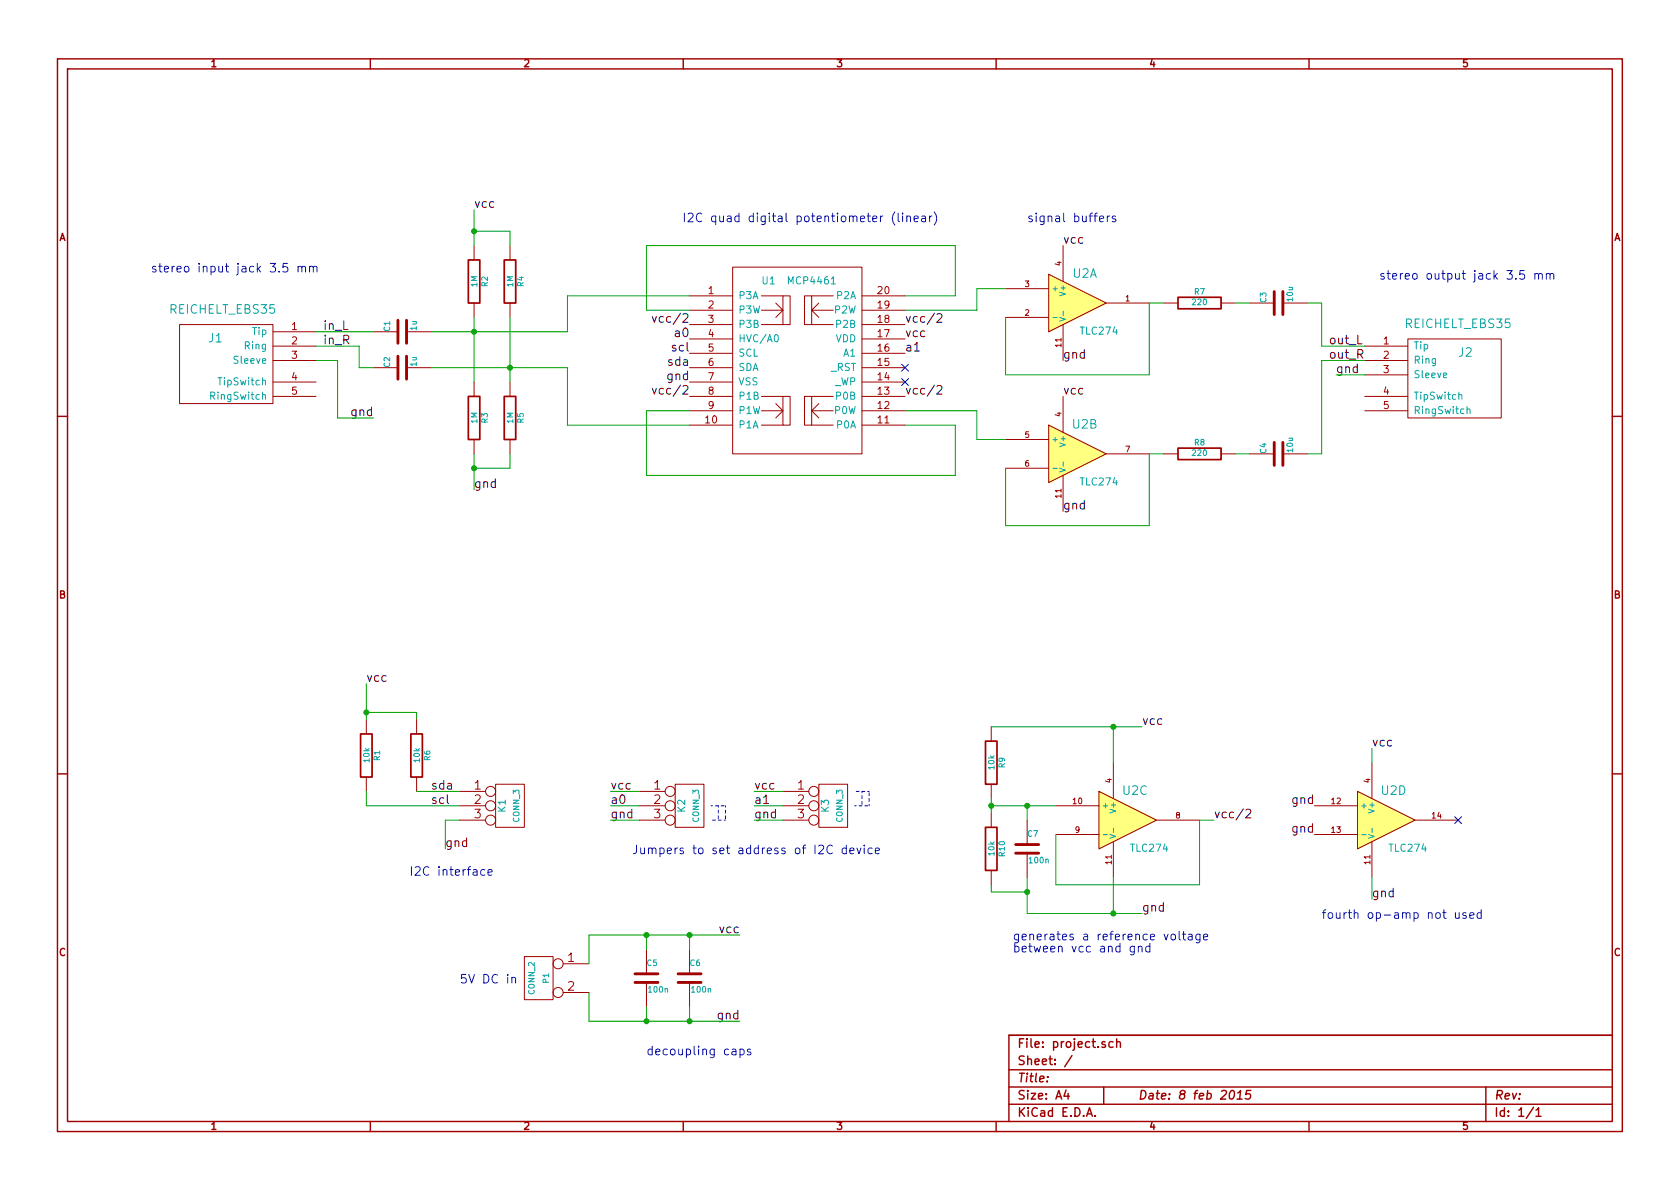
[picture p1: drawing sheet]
<svg xmlns="http://www.w3.org/2000/svg" width="297mm" height="210mm" viewBox="0 0 297 210" stroke-linecap="round" stroke-linejoin="round" font-family="sans-serif">
<g fill="none" stroke="#a00000" stroke-width=".25">
<path d="M10.2 10.4h276.6v189.7h-276.6zM11.9 12.2h273.2v186.1h-273.2zM65.5 10.4v1.8M120.8 10.4v1.8M176.1 10.4v1.8M231.4 10.4v1.8M10.2 73.6h1.7M285.1 73.6h1.7M10.2 136.8h1.7M285.1 136.8h1.7M65.5 198.3v1.8M120.8 198.3v1.8"/>
<path d="M176.1 198.3v1.8M178.4 189.2h106.7M178.4 195.3h106.7M178.4 192.2h106.7M185.2 190.4v.1M188.5 192.8l-.4 1h1M188.8 193.3v1.1M189.5 186.7l-1.3 1.9M192.1 197.4l.5-1.5 .5 1.5M192.3 197h.7M193.6 197.3v.1M195.1 192.2v3.1"/>
<path d="M195.4 184.3l-.4-.1-.2 .2 .1 .2 .5 .2v.3h-.6M196.8 184.3a.48 .48 0 0 0-.7 0v.8l.3 .1 .4-.1M197.4 184.3h.1a.36 .36 0 0 1 .6 .1v.8M197.4 183.7v1.5M217.6 193l.4-.2a.88 .88 0 0 1-.3 1.6l-.3-.3a1.19 1.19 0 0 1 .2-1.1zM218.7 194.4h.9M218.8 193.3l.6-.5-.2 1.6M221.2 192.8h-.8l-.1 .8 .2-.2 .5 .1 .1 .2-.1 .5-.2 .2-.6-.2M231.4 198.3v1.8M262.7 192.2v6.1M271.1 195.8l-1.3 2M271.6 196.3l.4-.4v1.5"/>
<path d="M271.6 197.4h.9M285.1 183.1h-106.7v15.2"/>
</g>
<g fill="none" stroke="#a00000" stroke-width=".18">
<path d="M31.7 57.4h16.6v14h-16.6zM48.3 58.7h7.6M66 58.7h4.4M71.9 58.7h4.3M83.8 43.4v2.6M83.8 53.6v2.5M90.2 43.4v2.6M90.2 53.6v2.5M121.9 57.4h7.6M121.9 52.3h7.6M121.9 54.9h7.6M121.9 59.9h7.6"/>
<path d="M129.5 47.2h22.9v33.1h-22.9zM134.6 57.4h3.8M134.6 52.3h3.8M137.2 53.6l1.2 1.3h-3.8M138.4 52.3h1.3v5.1h-1.3zM138.4 54.9l-1.2 1.2M142.2 52.3h1.3v5.1h-1.3zM143.5 57.4h3.8M143.5 52.3h3.8M143.5 54.9l1.3 1.2M144.8 53.6l-1.3 1.3h3.8M152.4 57.4h7.6"/>
<path d="M152.4 52.3h7.6M152.4 54.9h7.6M152.4 59.9h7.6M177.8 56.1h7.6M177.8 51h7.6M185.4 48.5l10.2 5.1-10.2 5.1zM188 43.4v6.4M188 57.4v6.3M195.6 53.6h7.6M205.7 53.6h2.6M215.9 53.6h2.5M221 53.6h4.3"/>
<path d="M226.8 53.6h4.3M248.9 59.9h16.5v14h-16.5zM48.3 61.2h7.6M48.3 63.7h7.6M48.3 67.6h7.6M48.3 70.1h7.6M66 65h4.4M71.9 65h4.3M83.8 67.6v2.5M83.8 77.7v2.6M90.2 67.6v2.5M90.2 77.7v2.6"/>
<path d="M121.9 67.6h7.6M121.9 70.1h7.6M121.9 72.6h7.6M121.9 75.2h7.6M121.9 62.5h7.6M121.9 65h7.6M134.6 70.1h3.8M134.6 75.2h3.8M137.2 71.4l1.2 1.2h-3.8M138.4 70.1h1.3v5.1h-1.3zM138.4 72.6l-1.2 1.3M142.2 70.1h1.3v5.1h-1.3z"/>
<path d="M143.5 70.1h3.8M143.5 75.2h3.8M143.5 72.6l1.3 1.3M144.8 71.4l-1.3 1.2h3.8M152.4 67.6h7.6M152.4 70.1h7.6M152.4 72.6h7.6M152.4 75.2h7.6M152.4 62.5h7.6M152.4 65h7.6M177.8 77.7h7.6M185.4 75.2l10.2 5.1-10.2 5z"/>
<path d="M188 70.1v6.3M241.3 61.2h7.6M241.3 63.7h7.6M241.3 70.1h7.6M241.3 66.3h7.6M241.3 72.6h7.6M177.8 82.8h7.6M188 84.1v6.3M195.6 80.3h7.6M205.7 80.3h2.6M215.9 80.3h2.5M221 80.3h4.3"/>
<path d="M226.8 80.3h4.3M64.8 127.2v2.6M64.8 137.4v2.5M73.7 127.2v2.6M73.7 137.4v2.5M81.3 139.9h4.6M87.6 138.7h5.1v7.6h-5.1zM113 139.9h4.6M119.4 138.7h5.1v7.6h-5.1zM138.4 139.9h4.6M144.8 138.7h5.1v7.6h-5.1zM175.3 128.5v2.6"/>
<path d="M175.3 138.7v2.5M194.3 139.9l10.2 5.1-10.2 5.1zM196.8 134.9v6.3M240 139.9l10.2 5.1-10.2 5.1zM242.6 134.9v6.3M81.3 142.5h4.6M81.3 145h4.6M113 142.5h4.6M113 145h4.6M138.4 142.5h4.6M138.4 145h4.6M175.3 143.8v2.5"/>
<path d="M175.3 153.9v2.6M181.6 145v4.3M181.6 150.9v4.3M186.7 142.5h7.6M186.7 147.6h7.6M196.8 148.8v6.4M204.5 145h7.6M232.4 142.5h7.6M232.4 147.6h7.6M242.6 148.8v6.4M250.2 145h7.6M92.7 169.2h5.1v7.6h-5.1z"/>
<path d="M99.6 170.4h4.5M99.6 175.5h4.5M114.3 167.9v4.3M114.3 173.7v4.3M121.9 167.9v4.3M121.9 173.7v4.3"/>
<circle cx="86.7" cy="139.9" r=".89"/>
<circle cx="118.5" cy="139.9" r=".89"/>
<circle cx="143.9" cy="139.9" r=".89"/>
<circle cx="86.7" cy="145" r=".89"/>
<circle cx="86.7" cy="142.5" r=".89"/>
<circle cx="118.5" cy="145" r=".89"/>
<circle cx="118.5" cy="142.5" r=".89"/>
<circle cx="143.9" cy="145" r=".89"/>
<circle cx="143.9" cy="142.5" r=".89"/>
<circle cx="98.7" cy="175.5" r=".89"/>
<circle cx="98.7" cy="170.4" r=".89"/>
</g>
<g fill="none" stroke="#00a0a0" stroke-width=".18">
<path d="M137 59.3l.2-.1a.67 .67 0 0 1 .4 .6 .67 .67 0 0 1-.4 .6l-.2-.1-.1-.3zM186.2 56.2h.7M187.4 56.1l1 .4-1 .3M188 55v.8M257.9 69.9l.2-.1h.3l.1 .8M259.4 72.4l.2-.1 .3 .1v.7M259.4 71.9v1.2M186.2 82.8h.7M187.4 82.8l1 .3-1 .4M188 81.7v.7M195.1 147.6h.7M196.2 147.6l1.1 .3-1.1 .3"/>
<path d="M196.9 146.5v.7M240.8 147.6h.8M242 147.6l1 .3-1 .3M242.6 146.5v.7"/>
</g>
<g fill="none" stroke="#00a000" stroke-width=".18">
<path d="M83.8 37.1v6.3M55.9 58.7h10.1M83.8 56.1v11.5M83.8 40.9h6.4v2.5M90.2 56.1v11.5M121.9 52.3h-21.6v6.4h-24.1M160 52.3h8.9v-8.9h-54.6v11.5h7.6M177.8 51h-5.1v3.9h-12.7M205.7 53.6h-2.5v12.7h-25.4v-10.2M218.4 53.6h2.6M231.1 53.6h2.6v7.6h7.6M55.9 63.7h3.8v10.2h6.3"/>
<path d="M55.9 61.2h7.6v3.8h2.5M76.2 65h24.1v10.2h21.6M121.9 72.6h-7.6v11.5h54.6v-8.9h-8.9M160 72.6h12.7v5.1h5.1M236.2 66.3h5.1M241.3 63.7h-7.6v16.6h-2.6M83.8 80.3v6.3M90.2 80.3v2.5h-6.4M205.7 80.3h-2.5v12.7h-25.4v-10.2M218.4 80.3h2.6M64.8 139.9v2.6h16.5M64.8 120.9v6.3"/>
<path d="M64.8 126h8.9v1.2M73.7 139.9h7.6M107.9 139.9h5.1M133.3 139.9h5.1M175.3 128.5h26.6M196.8 128.5v6.4M242.6 132.3v2.6M81.3 145h-2.6v5.1M107.9 142.5h5.1M107.9 145h5.1M133.3 142.5h5.1M133.3 145h5.1"/>
<path d="M175.3 142.5h11.4M175.3 141.2v2.6M175.3 156.5v1.2h6.3M181.6 142.5v2.5M181.6 155.2v6.3h20.3M196.8 155.2v6.3M214.6 145h-2.5v11.5h-25.4v-8.9M242.6 155.2v3.8M104.1 175.5v5.1h26.7M114.3 165.3v2.6M114.3 178v2.6M121.9 165.3v2.6"/>
<path d="M121.9 178v2.6M130.8 165.3h-26.7v5.1"/>
</g>
<path d="M152.4 139.9v2.6M153.7 139.9h-2.6M125.7 142.5h2.6M127 142.5v2.5M128.3 142.5v2.5M128.3 145h-2.6M151.1 142.5h2.6M153.7 142.5v-2.6" fill="none" stroke="#00f" stroke-width=".18" stroke-dasharray=".5" stroke-dashoffset=".3"/>
<g fill="none" stroke="#00f" stroke-width=".18">
<path d="M158.2 37.5a1.75 1.75 0 0 0 0 2.3M158.8 37.7v1.3l.2 .2M159.6 37.7v.1M159.6 38.2v1M160.3 38.3h.1a.36 .36 0 0 1 .6 .1v.8M160.3 38.2v1M161.6 38.7l.8-.1-.1-.3-.5-.1-.2 .2 .1 .7h.6M163 38.3h.6l.1 .9M163.7 38.6h-.6a.3 .3 0 0 0-.2 .3 .3 .3 0 0 0 .2 .3l.6-.1M164.4 38.2v1M164.8 38.2l-.3 .1-.1 .2M165.2 37.5a1.75 1.75 0 0 1 0 2.3"/>
<path d="M194.4 38.7l.7-.1v-.3l-.5-.1-.2 .2 .1 .7h.6M195.8 38.2v1M196.2 38.2l-.3 .1-.1 .2M197.2 38.3l-.3-.1-.3 .2 .1 .2 .5 .2v.3h-.6M50.8 46.6h-.7l-.1 .7 .2-.1h.5l.2 .3-.1 .5-.2 .1-.6-.1M52.7 47.2h.1a.36 .36 0 0 1 .6 .1v.8M52.7 47.1v1M53.4 47.3a.35 .35 0 0 1 .3-.2 .35 .35 0 0 1 .3 .2v.8M54.7 47.2h.1a.36 .36 0 0 1 .6 .1v.8M54.7 47.1v1M55.4 47.3a.35 .35 0 0 1 .3-.2 .35 .35 0 0 1 .4 .2v.8M269.5 47.8h-.7l-.1 .8 .2-.2 .5 .1 .2 .2-.1 .5-.2 .2-.6-.2"/>
<path d="M271.4 48.5v-.1a.36 .36 0 0 1 .6 .2v.8M271.4 48.4v1M272 48.6a.35 .35 0 0 1 .4-.3 .35 .35 0 0 1 .3 .3v.8M273.4 48.5l.1-.1a.36 .36 0 0 1 .6 .2v.8M273.4 48.4v1M274.1 48.6a.35 .35 0 0 1 .3-.3 .35 .35 0 0 1 .3 .3v.8M85.7 153.8a.48 .48 0 0 0-.6 .1v.8l.2 .1 .4-.1M86.3 154.3l.7-.2-.1-.3h-.4l-.2 .2 .1 .7h.5M149.6 150a.48 .48 0 0 0-.6 .1v.7l.2 .2 .4-.1M149.6 149.4v1.6M150.3 150.5l.7-.2-.1-.3h-.4l-.2 .2v.7h.6M151.5 150l.4 1 .3-1"/>
<path d="M152.8 149.4v.2M152.8 150v1M154.2 150a.48 .48 0 0 0-.7 .1v.7l.3 .2 .4-.1M154.8 150.5l.7-.2-.1-.3h-.4l-.2 .2v.7h.6M90.5 173l.1-.1a.36 .36 0 0 1 .6 .1v.8M90.5 172.8v1M200.6 167.3v1.3l-.3 .3-.4-.1M200.6 167.4a.48 .48 0 0 0-.7 .1v.7l.2 .1h.5M201.3 167.5v-.1a.36 .36 0 0 1 .6 .2v.7M201.3 167.3v1M203.3 167.4a.48 .48 0 0 0-.7 .1v.7l.3 .1h.4M203.3 166.8v1.5"/>
<path d="M208.5 164.7v1.3l.2 .2M209.1 165.2h.6M209.3 164.7v1.3l.4 .2M210.1 165.3h.6l.1 .9M210.8 165.6h-.5a.3 .3 0 0 0-.2 .3 .3 .3 0 0 0 .2 .3l.5-.1M212.2 165.2v1.2l-.3 .3-.4-.1M212.2 165.3a.48 .48 0 0 0-.7 0v.8l.2 .1 .5-.1M212.8 165.7l.7-.1v-.3l-.5-.1-.2 .2 .1 .7h.6M257.3 161.4v.8a.39 .39 0 0 0 .7 .1M258 161.4v1M259.2 161.5l-.3-.1-.3 .2 .1 .2 .5 .2v.3h-.6M259.9 161.9l.7-.1-.1-.3-.4-.1-.2 .2v.7h.6"/>
<path d="M261.9 161.5a.48 .48 0 0 0-.7 0v.8l.3 .1 .4-.1M261.9 160.9v1.5M130.8 185.6a.48 .48 0 0 1 .7 .1v.7l-.2 .1h-.5M130.8 185.5v1.5M132.7 185.6l-.3-.1-.3 .2 .1 .2 .5 .2v.4h-.6"/>
</g>
<path d="M82.8 46h2v7.6h-2zM89.2 46h2v7.6h-2zM208.3 52.6h7.6v2h-7.6zM82.8 70.1h2v7.6h-2zM89.2 70.1h2v7.6h-2zM208.3 79.2h7.6v2.1h-7.6zM63.8 129.8h2v7.6h-2zM72.6 129.8h2.1v7.6h-2.1zM174.2 131.1h2.1v7.6h-2.1zM174.2 146.3h2.1v7.6h-2.1z" fill="none" stroke="#a00000" stroke-width=".3"/>
<g fill="#00a000" stroke="#00a000" stroke-width=".25">
<circle cx="64.8" cy="126" r=".41"/>
<circle cx="83.8" cy="82.8" r=".41"/>
<circle cx="83.8" cy="40.9" r=".41"/>
<circle cx="83.8" cy="58.7" r=".41"/>
<circle cx="90.2" cy="65" r=".41"/>
<circle cx="175.3" cy="142.5" r=".41"/>
<circle cx="181.6" cy="142.5" r=".41"/>
<circle cx="196.8" cy="128.5" r=".41"/>
<circle cx="181.6" cy="157.7" r=".41"/>
<circle cx="196.8" cy="161.5" r=".41"/>
<circle cx="121.9" cy="165.3" r=".41"/>
<circle cx="121.9" cy="180.6" r=".41"/>
<circle cx="114.3" cy="165.3" r=".41"/>
<circle cx="114.3" cy="180.6" r=".41"/>
</g>
<path d="M159.4 64.4l1.2 1.2M159.4 66.9l1.2 1.3M160.6 64.4l-1.2 1.2M160.6 66.9l-1.2 1.3M257.2 144.4l1.2 1.2M258.4 144.4l-1.2 1.2" fill="none" stroke="#0000c0" stroke-width=".18"/>
<g fill="none" stroke="#a00000" stroke-width=".51">
<path d="M70.4 56.6v4.1M71.9 56.6v4.1M225.3 51.6v4M226.8 51.6v4M70.4 63v4.1M71.9 63v4.1M225.3 78.2v4.1M226.8 78.2v4.1M179.6 150.9h4M179.6 149.3h4M112.3 173.7h4M112.3 172.2h4"/>
<path d="M119.9 173.7h4.1M119.9 172.2h4.1"/>
</g>
<path d="M115.3 56l.4 1 .4-1M165.7 55.6l.2-.1h.3l.3 .1v.3v.2l-.9 .9h.9M115.3 68.7l.4 1 .4-1M165.7 68.3l.2-.1h.3l.3 .1v.3v.2l-.9 .9h.9M220.3 143.3l.2-.2h.4l.2 .2 .1 .2-.1 .3-.9 .8h1" fill="none" stroke="#000" stroke-width=".18"/>
<g fill="#ffff80" stroke="#ffff80" stroke-width=".25">
<path d="M185.4 48.5l10.2 5.1-10.2 5.1z"/>
<path d="M185.4 75.2l10.2 5.1-10.2 5z"/>
<path d="M194.3 139.9l10.2 5.1-10.2 5.1z"/>
<path d="M240 139.9l10.2 5.1-10.2 5.1z"/>
</g>
<g font-size="2.1">
<text x="83.8" y="36.8">vcc</text>
<text x="188" y="43.2">vcc</text>
<text x="57.1" y="58.4">in_L</text>
<text x="116.6" y="57.1">vcc/2</text>
<text x="119.6" y="59.7">a0</text>
<text x="160" y="59.7">vcc</text>
<text x="160" y="57.1">vcc/2</text>
<text x="57.1" y="61">in_R</text>
<text x="118.3" y="64.8">sda</text>
<text x="119" y="62.2">scl</text>
<text x="160" y="62.2">a1</text>
<text x="188" y="63.5">gnd</text>
<text x="234.9" y="61">out_L</text>
<text x="234.9" y="63.5">out_R</text>
<text x="116.6" y="69.8">vcc/2</text>
<text x="118" y="67.3">gnd</text>
<text x="160" y="69.8">vcc/2</text>
<text x="188" y="69.8">vcc</text>
<text x="236.2" y="66">gnd</text>
<text x="62.2" y="73.7">gnd</text>
<text x="83.8" y="86.4">gnd</text>
<text x="188" y="90.2">gnd</text>
<text x="64.8" y="120.6">vcc</text>
<text x="201.9" y="128.3">vcc</text>
<text x="242.6" y="132.1">vcc</text>
<text x="76.2" y="139.7">sda</text>
<text x="76.2" y="142.2">scl</text>
<text x="107.9" y="142.2">a0</text>
<text x="107.9" y="139.7">vcc</text>
<text x="133.3" y="142.2">a1</text>
<text x="133.3" y="139.7">vcc</text>
<text x="228.5" y="142.2">gnd</text>
<text x="78.7" y="149.9">gnd</text>
<text x="107.9" y="144.8">gnd</text>
<text x="133.3" y="144.8">gnd</text>
<text x="214.6" y="144.8">vcc/2</text>
<text x="228.5" y="147.3">gnd</text>
<text x="201.9" y="161.3">gnd</text>
<text x="242.6" y="158.7">gnd</text>
<text x="127.3" y="165.1">vcc</text>
<text x="126.9" y="180.3">gnd</text>
</g>
<g font-size="2.1" fill="#00f">
<text x="120.6" y="39.4">I2C quad digital potentiometer (linear)</text>
<text x="181.6" y="39.4">signal buffers</text>
<text x="26.7" y="48.3">stereo input jack 3.5 mm</text>
<text x="243.8" y="49.5">stereo output jack 3.5 mm</text>
<text x="72.4" y="154.9">I2C interface</text>
<text x="111.8" y="151.1">Jumpers to set address of I2C device</text>
<text x="179.1" y="166.4">generates a reference voltage</text>
<text x="233.7" y="162.6">fourth op-amp not used</text>
<text x="81.3" y="174">5V DC in</text>
<text x="179.1" y="168.5">between vcc and gnd</text>
<text x="114.3" y="186.7">decoupling caps</text>
</g>
<g font-size="2.1" fill="#00a0a0">
<text x="189.7" y="49.2">U2A</text>
<text x="30.1" y="55.5">REICHELT_EBS35</text>
<text x="248.6" y="58.1">REICHELT_EBS35</text>
<text x="36.9" y="60.6">J1</text>
<text x="257.9" y="63.2">J2</text>
<text x="189.7" y="75.9">U2B</text>
<text x="198.6" y="140.6">U2C</text>
<text x="244.3" y="140.6">U2D</text>
</g>
<g font-size="2.1" fill="#a00000">
<text x="83.9" y="139.7">1</text>
<text x="83.9" y="142.2">2</text>
<text x="115.6" y="139.7">1</text>
<text x="115.6" y="142.2">2</text>
<text x="141" y="139.7">1</text>
<text x="141" y="142.2">2</text>
<text x="83.9" y="144.8">3</text>
<text x="115.6" y="144.8">3</text>
<text x="141" y="144.8">3</text>
<text x="100.4" y="170.2">1</text>
<text x="100.4" y="175.3">2</text>
<text x="179.9" y="185.4">File: project.sch</text>
<text x="179.9" y="191.5">Title:</text>
<text x="179.9" y="188.4">Sheet: /</text>
<text x="179.9" y="197.6">KiCad E.D.A.</text>
<text x="179.9" y="194.5">Size: A4</text>
<text x="201.2" y="194.5">Date: 8 feb 2015</text>
<text x="264.2" y="194.5">Rev:</text>
<text x="264.2" y="197.6">Id: 1/1</text>
</g>
<g font-size="1.8" fill="#a00000">
<text x="37.3" y="11.9">1</text>
<text x="92.7" y="11.9">2</text>
<text x="148" y="11.9">3</text>
<text x="203.3" y="11.9">4</text>
<text x="258.6" y="11.9">5</text>
<text x="10.4" y="42.7">A</text>
<text x="285.3" y="42.7">A</text>
<text x="125.2" y="52.1">1</text>
<text x="155.2" y="52.1">20</text>
<text x="51.6" y="58.4">1</text>
<text x="125.2" y="54.6">2</text>
<text x="125.2" y="57.1">3</text>
<text x="125.2" y="59.7">4</text>
<text x="155.2" y="59.7">17</text>
<text x="155.2" y="57.1">18</text>
<text x="155.2" y="54.6">19</text>
<text x="51.6" y="61">2</text>
<text x="51.6" y="63.5">3</text>
<text x="125.2" y="62.2">5</text>
<text x="125.2" y="64.8">6</text>
<text x="155.2" y="64.8">15</text>
<text x="155.2" y="62.2">16</text>
<text x="244.6" y="61">1</text>
<text x="244.6" y="63.5">2</text>
<text x="51.6" y="67.3">4</text>
<text x="51.6" y="69.8">5</text>
<text x="125.2" y="67.3">7</text>
<text x="125.2" y="69.8">8</text>
<text x="155.2" y="69.8">13</text>
<text x="155.2" y="67.3">14</text>
<text x="244.6" y="66">3</text>
<text x="244.6" y="69.8">4</text>
<text x="124.8" y="74.9">10</text>
<text x="125.2" y="72.4">9</text>
<text x="155.2" y="74.9">11</text>
<text x="155.2" y="72.4">12</text>
<text x="244.6" y="72.4">5</text>
<text x="10.4" y="105.9">B</text>
<text x="285.3" y="105.9">B</text>
<text x="10.4" y="169.1">C</text>
<text x="285.3" y="169.1">C</text>
<text x="37.3" y="199.8">1</text>
<text x="92.7" y="199.8">2</text>
<text x="148" y="199.8">3</text>
<text x="203.3" y="199.8">4</text>
<text x="258.6" y="199.8">5</text>
</g>
<g font-size="1.8" fill="#00a0a0">
<text x="130.6" y="53">P3A</text>
<text x="134.8" y="50.3">U1</text>
<text x="139.6" y="50.3">MCP4461</text>
<text x="148" y="53">P2A</text>
<text x="44.6" y="59.3">Tip</text>
<text x="130.6" y="55.5">P3W</text>
<text x="130.6" y="58">P3B</text>
<text x="147.5" y="55.5">P2W</text>
<text x="148" y="58">P2B</text>
<text x="191.1" y="59.2">TLC274</text>
<text x="41.6" y="64.4">Sleeve</text>
<text x="43.3" y="61.8">Ring</text>
<text x="130.6" y="60.6">HVC/A0</text>
<text x="130.6" y="63.1">SCL</text>
<text x="130.6" y="65.7">SDA</text>
<text x="146.9" y="65.7">_RST</text>
<text x="147.7" y="60.6">VDD</text>
<text x="149.1" y="63.1">A1</text>
<text x="249.9" y="61.8">Tip</text>
<text x="249.9" y="64.4">Ring</text>
<text x="37.6" y="70.7">RingSwitch</text>
<text x="38.9" y="68.2">TipSwitch</text>
<text x="130.6" y="68.2">VSS</text>
<text x="130.6" y="70.7">P1B</text>
<text x="147.5" y="68.2">_WP</text>
<text x="148" y="70.7">P0B</text>
<text x="249.9" y="66.9">Sleeve</text>
<text x="249.9" y="70.7">TipSwitch</text>
<text x="130.6" y="73.3">P1W</text>
<text x="130.6" y="75.8">P1A</text>
<text x="147.5" y="73.3">P0W</text>
<text x="148" y="75.8">P0A</text>
<text x="249.9" y="73.3">RingSwitch</text>
<text x="191.1" y="85.9">TLC274</text>
<text x="89.5" y="143.6" transform="rotate(-90 89.5 143.6)">K1</text>
<text x="121.2" y="143.6" transform="rotate(-90 121.2 143.6)">K2</text>
<text x="146.6" y="143.6" transform="rotate(-90 146.6 143.6)">K3</text>
<text x="200" y="150.7">TLC274</text>
<text x="245.7" y="150.7">TLC274</text>
</g>
<g font-size="1.4" fill="#a00000">
<text x="187.7" y="47" transform="rotate(-90 187.7 47)">4</text>
<text x="181.2" y="50.8">3</text>
<text x="199" y="53.3">1</text>
<text x="181.2" y="55.9">2</text>
<text x="187.7" y="61.4" transform="rotate(-90 187.7 61.4)">11</text>
<text x="181.2" y="77.5">5</text>
<text x="187.7" y="73.7" transform="rotate(-90 187.7 73.7)">4</text>
<text x="181.2" y="82.5">6</text>
<text x="199" y="80">7</text>
<text x="187.7" y="88" transform="rotate(-90 187.7 88)">11</text>
<text x="189.7" y="142.2">10</text>
<text x="196.6" y="138.4" transform="rotate(-90 196.6 138.4)">4</text>
<text x="235.4" y="142.2">12</text>
<text x="242.3" y="138.4" transform="rotate(-90 242.3 138.4)">4</text>
<text x="190.1" y="147.3">9</text>
<text x="207.9" y="144.8">8</text>
<text x="235.4" y="147.3">13</text>
<text x="253.2" y="144.8">14</text>
<text x="196.6" y="152.8" transform="rotate(-90 196.6 152.8)">11</text>
<text x="242.3" y="152.8" transform="rotate(-90 242.3 152.8)">11</text>
</g>
<g font-size="1.4" fill="#00a0a0">
<text x="84.4" y="50.7" transform="rotate(-90 84.4 50.7)">1M</text>
<text x="86.3" y="50.7" transform="rotate(-90 86.3 50.7)">R2</text>
<text x="90.8" y="50.7" transform="rotate(-90 90.8 50.7)">1M</text>
<text x="92.6" y="50.7" transform="rotate(-90 92.6 50.7)">R4</text>
<text x="185.9" y="51.6">+</text>
<text x="188.5" y="52.1" transform="rotate(-90 188.5 52.1)">V+</text>
<text x="210.9" y="54">220</text>
<text x="211.2" y="52.1">R7</text>
<text x="224" y="53.5" transform="rotate(-90 224 53.5)">C3</text>
<text x="228.7" y="53.2" transform="rotate(-90 228.7 53.2)">10u</text>
<text x="69" y="58.6" transform="rotate(-90 69 58.6)">C1</text>
<text x="73.7" y="58.4" transform="rotate(-90 73.7 58.4)">1u</text>
<text x="69" y="64.9" transform="rotate(-90 69 64.9)">C2</text>
<text x="73.7" y="64.7" transform="rotate(-90 73.7 64.7)">1u</text>
<text x="84.4" y="74.8" transform="rotate(-90 84.4 74.8)">1M</text>
<text x="86.3" y="74.8" transform="rotate(-90 86.3 74.8)">R3</text>
<text x="90.8" y="74.8" transform="rotate(-90 90.8 74.8)">1M</text>
<text x="92.6" y="74.8" transform="rotate(-90 92.6 74.8)">R5</text>
<text x="185.9" y="78.2">+</text>
<text x="188.5" y="78.7" transform="rotate(-90 188.5 78.7)">V+</text>
<text x="210.9" y="80.7">220</text>
<text x="211.2" y="78.8">R8</text>
<text x="224" y="80.2" transform="rotate(-90 224 80.2)">C4</text>
<text x="228.7" y="79.9" transform="rotate(-90 228.7 79.9)">10u</text>
<text x="65.4" y="134.7" transform="rotate(-90 65.4 134.7)">10k</text>
<text x="67.2" y="134.5" transform="rotate(-90 67.2 134.5)">R1</text>
<text x="74.3" y="134.7" transform="rotate(-90 74.3 134.7)">10k</text>
<text x="76.1" y="134.5" transform="rotate(-90 76.1 134.5)">R6</text>
<text x="175.9" y="136" transform="rotate(-90 175.9 136)">10k</text>
<text x="177.7" y="135.8" transform="rotate(-90 177.7 135.8)">R9</text>
<text x="194.8" y="143">+</text>
<text x="197.4" y="143.5" transform="rotate(-90 197.4 143.5)">V+</text>
<text x="240.5" y="143">+</text>
<text x="243.1" y="143.5" transform="rotate(-90 243.1 143.5)">V+</text>
<text x="91.9" y="145.4" transform="rotate(-90 91.9 145.4)">CONN_3</text>
<text x="123.6" y="145.4" transform="rotate(-90 123.6 145.4)">CONN_3</text>
<text x="149" y="145.4" transform="rotate(-90 149 145.4)">CONN_3</text>
<text x="181.7" y="148">C7</text>
<text x="175.9" y="151.3" transform="rotate(-90 175.9 151.3)">10k</text>
<text x="177.7" y="151.4" transform="rotate(-90 177.7 151.4)">R10</text>
<text x="182.1" y="152.7">100n</text>
<text x="97.1" y="173.8" transform="rotate(-90 97.1 173.8)">P1</text>
<text x="114.4" y="170.9">C5</text>
<text x="122" y="170.9">C6</text>
<text x="94.6" y="175.8" transform="rotate(-90 94.6 175.8)">CONN_2</text>
<text x="114.8" y="175.6">100n</text>
<text x="122.4" y="175.6">100n</text>
</g>
</svg>
